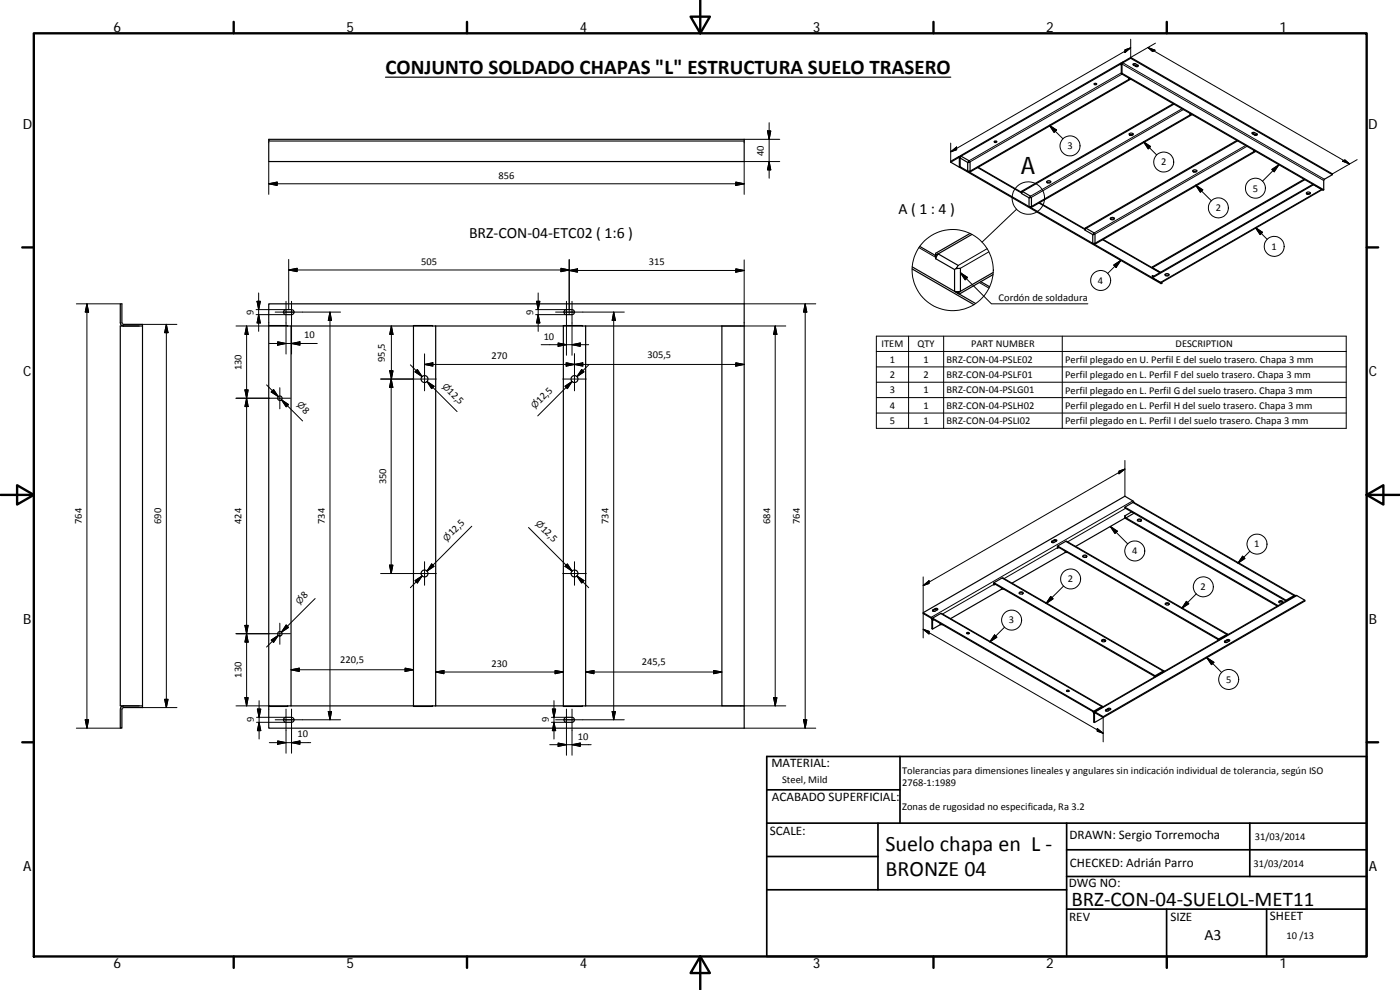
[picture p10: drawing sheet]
<svg xmlns="http://www.w3.org/2000/svg" width="420mm" height="297mm" viewBox="0 0 420 297" stroke-linecap="round" stroke-linejoin="round" font-family="sans-serif">
<g fill="none" stroke="#000" stroke-width=".36">
<path d="M336.2 19.3l.3 .1M336.2 19.3l.3 .2M336.2 19.3l.4-.2-.1 .2M336.5 18.8l.1 .1M336.5 19.3l.3-.6 2.5-1.5 60.6 35v.2l-2.6 1.6v2.9M336.5 19.3v2.8M339.3 17.2v.3l60.6 34.9M339.3 17.5l-2.5 1.5-.1 3 60.6 34.9M340.1 19.2l1 .6 .5-.2M340.1 19.2l.6-.1 .9 .5a.43 .43 0 0 1-.3 .4 .43 .43 0 0 1-.4-.1l-.7-.4zM115.7 23.2h169.6M328.4 25.1h.7"/>
<path d="M336.7 22l-.2 .1 60.6 35 .2-.2M338.8 23.4v.4zM338.8 23.4l.3 .2-.3 .2M352.1 31.1l-45.5 26.3v.3l45.7-26.5M357.2 34.1v.4zM357.2 34.1l.4 .2-.4 .2M375.8 39.8l.9 .6 .6-.1M375.8 39.8l.6-.1 .8 .5a.37 .37 0 0 1-.1 .5 .37 .37 0 0 1-.5-.1l-.8-.5zM80.7 42.3v6.2h142.6v-6.2M80.7 41.8h142.6v.5h-142.6zM285.3 48.7l2.6-1.5v3zM288 47h.1"/>
<path d="M288.1 47.1l.1 .2M288.2 47.4l2.2 1.3M288.2 47.3v.1M288.2 46.8l48.3-28v.3l-48.3 27.9zM288.2 47.3v2.7l60.5 35M288.2 50l-.3 .2 60.6 34.9 .2-.1M288.2 47.3l-.1-.3h-.4l-2.4 1.4v.3M288.4 46.9l-.2 .5M288.4 46.9l-.3 .2M288.4 46.9l2.4 1.3-.2 .4M290.4 51.4l.4 .2M290.4 51.4h.7"/>
<path d="M290.4 48.7l.7-.1v2.8M290.4 48.7v2.7M290.7 48.5v.1M290.8 51.6l48.3-28 .2 .1-48.3 28zM291.1 51.4l-.3 .2M293.6 50.2l12.9 7.5M298.4 42.5v-.1a.37 .37 0 0 1 .5-.1 .37 .37 0 0 1 .2 .4 .43 .43 0 0 1-.4 .1 .43 .43 0 0 1-.3-.3zM298.4 42.4h.7M306.5 57.7l.1 .4M306.6 58.1l2.2 1.3M306.9 57.5l-.3 .6M306.9 57.5l-.4 .2"/>
<path d="M306.9 57.5l2.4 1.4-.2 .3M308.8 59.4v2.6M309 59.2h.6v2.8M309 59.2l-.2 .2M309.1 59.2h.1M314.1 54.5l.4 .2 .8-.2M314.2 54.4a.6 .6 0 0 1 .6-.2 .6 .6 0 0 1 .5 .6 .62 .62 0 0 1-.7 .2 .62 .62 0 0 1-.4-.6zM338.9 40.1l.1-.1a.51 .51 0 0 1 .7-.1 .51 .51 0 0 1 .2 .7 .59 .59 0 0 1-.6 .1 .59 .59 0 0 1-.4-.6zM338.9 40.2a.79 .79 0 0 0 1.2 0M358 51.2a.84 .84 0 0 0 1.2 0M358 51.2l.1-.1a.56 .56 0 0 1 .7-.2 .56 .56 0 0 1 .3 .6l-.1 .1a.59 .59 0 0 1-.6 .1 .59 .59 0 0 1-.4-.5zM371.2 42.1l-45.5 26.3v.3l45.7-26.4"/>
<path d="M376.3 45.1v.4zM376.3 45.1l.3 .2-.3 .2M391.4 53.8l-45.5 26.3v.2l45.7-26.4M392.1 57.8a.79 .79 0 0 0 1.1 0M392.1 57.8l.2-.1a.47 .47 0 0 1 .7-.1 .47 .47 0 0 1 .1 .6 .58 .58 0 0 1-.6 .1 .58 .58 0 0 1-.4-.5zM393.9 55.4l.1-.1-48.1 27.8M396.6 56.8l-2.4-1.4-48.3 28v-.3M396.8 56.9l-48.2 27.9-2.7-1.4M276 73.9l4.7 2.7M280.8 77.6l5.7 3.3M281.5 76.2l6.1 3.5-.6 .8M281.5 76.2l-.7 1.4"/>
<path d="M281.5 76.2l-.8 .5 .1 .9M291.1 70l-10.3 6v.6l10.9-6.3M308.8 62l.4 .2M308.8 62h.8M309.2 62.2l48.4-27.9 .1 .1-48.3 27.9zM309.6 62l-.4 .2M312 60.8l13.6 7.9M325.6 68.7l.1 .4M325.7 69.1l2.2 1.3M326 68.5l-.3 .6M326 68.5l-.4 .2M326 68.5l2.4 1.4-.3 .4"/>
<path d="M327.9 73l.4 .2M327.9 73h.7M327.9 70.4v2.6M328.1 70.3l.5-.1v2.8M328.1 70.3l-.2 .1M328.2 70.2v.1M328.3 73.2l48.3-27.9 .3 .1-48.4 27.9zM328.6 73l-.3 .2M331.1 71.9l17.2 9.8M333.2 65.5a.87 .87 0 0 0 1.2 0M333.3 65.3a.57 .57 0 0 1 .7-.1 .57 .57 0 0 1 .4 .6 .57 .57 0 0 1-.7 .2 .57 .57 0 0 1-.4-.7zM36.6 97.7v.1"/>
<path d="M37.1 97.8h5.7M37.1 97.8h-1v114h1M37.1 97.8l-.6-.2-.4-.6v-5.8h.5v5.6l.2 .4 6 .1v.5M42.8 97.8v114M80.7 97.8h5.6M80.7 97.8v114h5.6M80.7 97.7v-6.5h142.6v6.6M80.7 97.7l5.6 .1M80.7 97.7v.1M85.3 93.1l.5-.2h1.7a.75 .75 0 0 1 .8 .8 .75 .75 0 0 1-.8 .7h-1.7a.75 .75 0 0 1-.7-.5 .75 .75 0 0 1 .2-.8zM86.3 97.8h1M87.3 97.8v114"/>
<path d="M129.8 97.8h1M129.8 97.8l-5.7-.1v114.1h5.7M129.8 97.8h-42.5M130.8 97.8v114M169.4 93.1l.6-.2h1.7a.75 .75 0 0 1 .7 .8 .75 .75 0 0 1-.7 .7h-1.7a.78 .78 0 0 1-.7-.5 .78 .78 0 0 1 .1-.8zM174.7 97.8l-5.6-.1v114.1h5.6M174.7 97.8h1.1M174.7 97.8h-43.9M175.8 97.8v114M216.7 97.8v114h6.6M223.3 97.8h-47.5M223.3 97.8v114"/>
<path d="M273.7 80.7l18.6 10.7M273.8 80.1l19 11M286.5 87.4l.8 .5M286.5 87.4h1.7M286.5 80.9l.4-.4h1.3v6.9M286.5 80.9v6.5M287.1 80.4l.1 .2M288.2 87.4l-.9 .5M294.3 84.5l2.7 1.5M298 82.4l-10.1 5.8-.6-.3M298.1 81.8l-10.8 6.1M345.9 82.7v.4"/>
<path d="M345.9 82.7l.3 .2M346.2 82.9l-.3 .2M348.7 84.7v.3M349.7 82.3a.84 .84 0 0 0 1.1 0M349.7 82.2a.57 .57 0 0 1 .7-.2 .57 .57 0 0 1 .4 .7h-.2a.52 .52 0 0 1-.6 .1 .52 .52 0 0 1-.3-.6zM337.6 152.2l48.4 27.9v.2M337.6 155.4l-14.8 8.6M337.6 155.2v.2l45.8 26.5M337.6 155.2l46 26.5M337.6 154.8v.4M337.6 154.8l.3 .6M337.6 155.2l.3 .2"/>
<path d="M339.6 153.6l-2 1.2M340.3 154l-2.4 1.4M340.3 150.8l-.3-.5-2.4-1.4-60.5 34.9v.3l2.5 1.5 .1 3 .2 .1M341.4 156.2a.87 .87 0 0 1 1.2 0M341.4 155.9a.54 .54 0 0 1 .7-.2 .54 .54 0 0 1 .3 .6 .55 .55 0 0 1-.7 .2 .55 .55 0 0 1-.3-.6zM298.2 175l.1 .5M298.2 175l.4 .3-.3 .2M298.3 174.8l48.4 28v.2M298.3 175.1l48.4 27.9M298.3 175.1v-.3l2.7-1.4 48.4 27.9M298.3 175h-.1M298.7 175.3l-.4 .2"/>
<path d="M300.6 176.8l-15.3 8.8M300.6 176.4v.4h.7M305.9 178.1a.84 .84 0 0 1 1.2 0M305.9 177.8l.1-.1a.52 .52 0 0 1 .7-.2 .52 .52 0 0 1 .2 .7 .64 .64 0 0 1-1-.4zM315.6 162.5l.8-.5a.37 .37 0 0 1 .5-.1 .37 .37 0 0 1 .1 .4l-.7 .5a.4 .4 0 0 1-.4 0 .4 .4 0 0 1-.3-.3zM317.1 162.3l-.4-.2-1.1 .6M317.3 164l.1 .5M317.3 164l.4 .2-.3 .3M317.4 164v-.2l2.7-1.4 48.4 27.9M317.4 163.8l48.3 27.9v.3M317.4 164l48.3 28M317.4 164h-.1"/>
<path d="M317.7 164.3l-.3 .2M319.6 165.8l-15.9 9.2M319.6 165.4v.4h.8M325 167a.9 .9 0 0 1 1.2 0M325 166.8l.1-.1a.58 .58 0 0 1 .6-.2 .58 .58 0 0 1 .4 .6l-.1 .1a.66 .66 0 0 1-1-.4zM388.2 179v.1M388.3 179h.1M388.3 178.9l-2.3 1.4M388.3 178.9l.1 .1M388.5 178.9h-.2M388.7 178.6l-48.4-27.9-2.7 1.5v.2l48.4 27.9M388.8 178.8l-.3-.2-2.5 1.5"/>
<path d="M277.1 183.8l2.5 1.5 .3 .7M279.8 185.7l.1 .3M279.8 185.7l.4 .2-.3 .2M279.9 185.5l48.3 27.9v.2M279.9 185.7l48.3 27.9M279.9 185.7v-.2l2.7-1.4 48.4 27.9M279.9 186v2.7l2.2-1.2M279.9 186v.1M279.9 185.7h-.1M279.9 183.1l.8-.5a.37 .37 0 0 1 .5-.1 .37 .37 0 0 1 .1 .5l-.7 .4a.42 .42 0 0 1-.5 .1 .42 .42 0 0 1-.2-.4zM280.2 185.9l-.3 .2M281.4 182.9l-.6-.1-.9 .5"/>
<path d="M282.1 187v.5h.7M290.1 189.9l.1-.1a.35 .35 0 0 1 .4-.1 .35 .35 0 0 1 .2 .4h-.6zM290.1 190.1h.7M330.6 192.3a.84 .84 0 0 1 1.2 0M330.7 192a.62 .62 0 0 1 .7-.2 .62 .62 0 0 1 .4 .6 .58 .58 0 0 1-.7 .2 .58 .58 0 0 1-.4-.6zM349.7 181.3a.79 .79 0 0 1 1.2 0M349.7 181.1l.1-.1a.58 .58 0 0 1 .7-.2 .58 .58 0 0 1 .3 .6 .63 .63 0 0 1-.6 .2 .63 .63 0 0 1-.5-.5zM365.8 192l-.3-.2 .1 .3M367.6 192.3l.7-.4a.37 .37 0 0 1 .5-.1 .37 .37 0 0 1 .1 .5l-.7 .4a.37 .37 0 0 1-.5 .1 .37 .37 0 0 1-.1-.5zM368.2 190.6l-2.5 1.4M368.2 190.6h.1M368.3 190.6h-.1"/>
<path d="M368.5 190.4l-.2-.1-2.6 1.4M369 192.2l-.5-.1-1 .6M383.8 180.7l.6-.2 .6 .2M383.9 180.4a.54 .54 0 0 1 .7-.2 .54 .54 0 0 1 .2 .6 .54 .54 0 0 1-.6 .2 .54 .54 0 0 1-.3-.6zM391.6 180.1l-60.5 34.9-2.6-1.4-.3 .3M36.3 212.2l.8-.4h5.7v.5l-6 .1-.2 .4v5.7h-.5v-5.7zM36.6 211.8v.2M37.1 211.8h4.7M80.7 211.8v.2M85.3 215.5l.5-.3h1.7a.75 .75 0 0 1 .8 .8 .75 .75 0 0 1-.8 .7h-1.7a.74 .74 0 0 1-.7-.4 .74 .74 0 0 1 .2-.8zM86.3 211.8v.2h-5.6M86.3 211.8h1"/>
<path d="M87.3 211.8h36.8v.2h5.7v-.2M129.8 211.8h1M130.8 211.8h38.3v.2h5.6v-.2M169.4 215.5l.6-.3h1.7a.75 .75 0 0 1 .7 .8 .75 .75 0 0 1-.7 .7h-1.7a.77 .77 0 0 1-.7-.4 .77 .77 0 0 1 .1-.8zM174.7 211.8h1.1M175.8 211.8h40.9M223.3 211.8v6.7h-142.6v-6.5M320.1 207.4h.7M320.1 207.2a.34 .34 0 0 1 .5-.2 .34 .34 0 0 1 .1 .4 .35 .35 0 0 1-.4 .1 .35 .35 0 0 1-.2-.3zM328.2 213.9l.1-.2-.3-.2 .2 .5M328.2 213.9v2.8l.3 .1M328.4 213.6l60.5-35 2.7 1.5v.2l-60.5 35v-.3"/>
<path d="M328.5 213.9l2.6 1.4-2.6 1.5zM330.7 212.3l-2.5 1.3M330.7 212.3h.1M330.8 212.2l-.1 .1M331 212.1l-.3-.1-2.5 1.4M331.8 213l.8-.4a.37 .37 0 0 1 .5-.2 .37 .37 0 0 1 .1 .5l-.7 .4a.41 .41 0 0 1-.4 .2 .41 .41 0 0 1-.3-.5zM333.3 212.9l-.6-.1-.9 .5M346.7 203l-.3-.2 .2 .3M349.1 201.6l-2.4 1.4M349.1 201.6h.1M349.2 201.6h-.1M349.5 201.4h-.4l-2.4 1.4"/>
<circle cx="328.8" cy="25.2" r=".34"/>
<circle cx="84" cy="119.5" r=".67"/>
<circle cx="127.4" cy="113.7" r="1.04"/>
<circle cx="172.4" cy="113.7" r="1.04"/>
<circle cx="127.4" cy="172.1" r="1.04"/>
<circle cx="172.4" cy="172.1" r="1.04"/>
<circle cx="84" cy="190.1" r=".67"/>
</g>
<g fill="none" stroke="#000" stroke-width=".3">
<path d="M336.5 19.3l.2-.1 60.6 35M337 18.6v.2l60.5 35M337.6 15l1.7-.6-1.7 1.4zM339.3 11.8v5.4l7.5-4.2M339.3 14.4l-54 31.2M340.2 19.3v.2M340.9 19.7v.2M344.5 14.2l60.5 35M344.5 14.2l2.1 .9-.7 .4zM230.3 39.3h1l-.5 2.5zM230.8 36.8v16.7M314.9 37.6l4.1 4.1"/>
<path d="M314.9 37.6l2.2 1.4-.8 .7zM336.5 21.9l-45.7 26.3M336.7 22.2l-45.6 26.4M354.7 32.6l-45.4 26.3M355.1 32.9l-45.5 26.3M375.9 39.9v.3M80.7 55.1l2.5-.5v1zM80.7 55.1h142.6M80.7 48.5v9.8M220.8 54.6l2.5 .5-2.5 .5zM223.3 41.8h10.7M230.8 48.5l.5 2.5h-1z"/>
<path d="M234 48.5h-10.7v9.8M285.3 45.6l1.8-1.5v.8zM285.3 42.9v5.5M287.7 47l.2 .4 .3-.1M293.4 50.3l13.2 7.6M343.2 42.6l2.1 1.4-.7 .7zM343.2 42.6l3.9 3.9M358.8 55.6l4.7 4.6M358.8 55.6l2.2 1.4-.8 .7zM373.8 43.7l-45.4 26.2M374.2 43.9l-45.6 26.3M376.6 40.3v.3"/>
<path d="M381.7 50.8l2.1-1.4-1.4 2.1zM383.8 49.4l-4.9 5M396.6 56.8l-48.3 27.9M402.9 48.4l.7-.4 1.4 1.2zM407.3 47.9l-7.4 4.3M86.6 77.8v15.1M170.8 77.8v15.7M223.3 78v13.2h21.5M275.8 74.3l5 2.9M296.3 74.6l-8.7 5.1M296.8 75.6l-8.6 4.9M305.1 62.8l-10.4 9.8"/>
<path d="M311.8 60.9l13.9 8M330.9 71.9l17.2 9.9M334.2 79.5l2.2-1.4-1.4 2.1zM336.4 78.1l-4 3.9M376.8 68.3l2.1 1.4-.7 .7zM376.8 68.3l3.5 3.5M22.9 91.2h13.2M26.1 91.2v127.3M26.1 91.2l.5 2.4h-1zM42.8 97.3h10.3M49.9 97.3v115M49.9 97.3l.5 2.5h-1z"/>
<path d="M70.8 97.8h9.9M74 97.8v114M74 97.8l.5 2.5h-1zM76.9 92.9h8.8M76.9 94.4h8.8M77.1 90.4h1l-.5 2.5zM77.6 87.9v11.5M77.6 94.4l.5 2.5h-1zM82.6 93.6h19.6M85.8 90.4v15.8M86.6 81l2.6-.5v1zM86.6 81h84.2"/>
<path d="M87.5 90.4v15.8M99 93.6v122.4M99 93.6l.5 2.6h-1zM117.5 97.8l.5 2.5h-1zM117.5 97.8v15.9M160.7 92.9h9.2M160.7 94.4h9.2M161 90.4h1l-.5 2.5zM161.5 87.9v11.5M161.5 94.4l.5 2.5h-1zM166.7 93.6h20.7M168.3 80.5l2.5 .5-2.5 .5z"/>
<path d="M170 90.4v16.2M170.8 81.2l2.5-.5v1zM170.8 81.2h52.5M170.8 93.7v.7M171.7 90.4v16.2M184.2 93.6v122.4M184.2 93.6l.5 2.6h-1zM216.7 97.8h19.1M220.8 80.7l2.5 .5-2.5 .5zM232.7 97.8v114M232.7 97.8l.5 2.5h-1zM241.6 91.2v127.3"/>
<path d="M241.6 91.2l.5 2.4h-1zM288.2 81.8l2.2 1.4-.7 .8zM288.2 81.8l9.3 9.4h29M293.9 84.8l2.9 1.7M70.8 119.5h16.4M73.5 117h1l-.5 2.5zM74 119.5l.5 2.5h-1zM80 115.5l3.5 3.5M80.8 103.1h14.4M82.1 116.9l1.4 2.1-2.1-1.4zM83.3 102.6l2.5 .5-2.5 .5zM84 116.3v6.4"/>
<path d="M84.5 120l2.1 1.4-.7 .7zM87.5 103.1l2.5-.5v1zM117 111.3h1l-.5 2.4zM117.4 113.7v58.4M117.4 113.7l.5 2.5h-1zM123.2 109.5l3.5 3.5M125.3 110.9l1.4 2.1-2.1-1.4zM127.4 109.3l2.5-.5v1.1zM127.4 109.3h95.9M127.4 106.2v11.1M128.2 114.5l2.1 1.4-.8 .7zM129.9 116.2l-1.7-1.7 9 9"/>
<path d="M130.9 113.7h-16.7M162.4 103.4h14.3M167.5 102.9l2.5 .5-2.5 .5zM168.9 113.7h7.1M169.6 115.9l2.1-1.4-1.4 2.1zM169.9 108.8l2.5 .5-2.5 .6zM169.9 116.2l1.8-1.7-10.3 10.3M171.7 103.4l2.4-.5v1zM172.4 106.2v11.1M172.4 109.3l2.5-.4v1zM174.6 110.9l.7 .7-2.2 1.4zM176.7 109.5l-3.6 3.5"/>
<path d="M220.8 108.9l2.5 .4-2.5 .6zM263 100.9h141v27.6h-141zM263 105.5h141M263 110.1h141M263 114.7h141M263 119.3h141M272.7 100.9v27.6M283.2 100.9v27.6M318.8 100.9v27.6M86.2 121.7l-1.7-1.7 6.3 6.3M263 123.9h141M337.6 138.2v10.7"/>
<path d="M141.6 157.9l-13.4 13.4 1.7-1.7M158.6 158.3l13.1 13-1.8-1.7M333.2 157.9l2.1 1.5-.7 .7zM333.2 157.9l5.2 5.3M335.8 141.4l1.8-.7-1.8 1.5zM337.6 140.7l-60.5 35M337.8 152.5l-17.4 10.1M340 150.8l48.3 27.9 .1 .3M340 150.3l-60.5 34.9v.3M94.6 179.6l-10.1 10.1 1.7-1.8M116.9 169.6h1l-.5 2.5zM124.6 174.2l2.1-1.4-1.4 2.1z"/>
<path d="M126.7 172.8l-3.5 3.5M127.4 168.5v7.1M129.5 169.2l.8 .7-2.1 1.4zM130.9 172.1h-16.7M168.9 172.1h7.1M170.3 169.2l1.4 2.1-2.1-1.4zM172.4 168.5v7.1M173.1 172.8l3.6 3.5M173.1 172.8l2.2 1.4-.7 .7zM277.1 173.1v10.7M277.1 175.7l1.7-1.5v.9zM298.3 175.3l-15.4 8.9"/>
<path d="M300.7 173.4l48.4 28v.2M315.3 179l.7 .7-2.1 1.4zM315.7 162.4v.2M316.4 162v.2M317.4 164.3l-16.1 9.3M319.2 175.8l-5.3 5.3M319.8 162.4l48.4 28v.2M359 178.2l-4.3 4.3M372.9 166.9l.7 .7-2.1 1.4zM375.1 165.4l-3.6 3.6M389.2 178.7l-60.5 34.9-.2 .4-.3-.1M70.8 190.1h16.4"/>
<path d="M73.5 187.6h1l-.5 2.5zM74 190.1l.5 2.6h-1zM81.4 192l2.1-1.4-1.4 2.1zM83.5 190.6l-3.5 3.5M84 187v6.3M85.9 187.5l.7 .8-2.1 1.4zM277.1 188.8l1.7 .6v.8zM277.1 188.8l54 31.2M277.1 184.1v7.3M279.7 185.8l.2 .2M280 183v.3M280.7 182.6v.2"/>
<path d="M282.3 184.1l48.4 27.9v.3M298.5 190.5l.7 .7-2.2 1.4zM301.5 188.2l-4.5 4.4M356.1 180.4l.7 .7-2.1 1.4zM362.2 197.3l4.4 4.5M362.2 197.3l2.1 1.4-.7 .7zM367.6 192.3v.3M368.3 191.9v.3M386 180.3v.1M386.4 180.1h.1M22.9 218.5h13.2M25.6 216h1l-.5 2.5z"/>
<path d="M42.8 212.3h10.3M49.4 209.8h1l-.5 2.5zM70.8 211.8h9.9M73.5 209.3h1l-.5 2.5zM77 215.2h8.7M77 216.7h8.7M77.2 212.7h1.1l-.5 2.5zM77.8 210.2v11.5M77.8 216.7l.5 2.5h-1.1zM82.6 216h19.6M85.8 212.7v13.3M87.3 201l2.5-.5v1z"/>
<path d="M87.3 201h36.8M87.5 212.7v13.3M98.5 213.5h1l-.5 2.5zM121.6 200.5l2.5 .5-2.5 .5zM130.8 201.6l2.4-.4v.9zM130.8 201.6h38.3M165.5 215.2h4.4M165.5 216.7h4.4M165.8 212.7h1l-.5 2.5zM166.3 210.2v11.5M166.3 216.7l.5 2.5h-1zM166.6 201.2l2.5 .4-2.5 .5z"/>
<path d="M166.7 216h20.7M170 212.7v13.9M171.7 212.7v13.9M175.8 201.6l2.5-.4v.9zM175.8 201.6h40.9M183.7 213.5h1l-.5 2.5zM214.2 201.2l2.5 .4-2.5 .5zM216.7 211.8h19.1M223.3 218.5h21.5M232.2 209.3h1l-.5 2.5zM241.1 216h1l-.5 2.5zM329.3 218.6l1.8 1.4-1.8-.6z"/>
<path d="M331.1 215.3v7.3M331.9 213v.2M332.6 212.6v.2M80.8 222.8h12.4M83.3 222.3l2.5 .5-2.5 .5zM87.5 222.8l2.5-.5v1zM165 223.4h12.4M167.5 222.9l2.5 .5-2.5 .5zM171.7 223.4l2.4-.5v1z"/>
<circle cx="308.6" cy="59.4" r="4.9"/>
<circle cx="321.1" cy="43.8" r="3"/>
<circle cx="349.3" cy="48.6" r="2.99"/>
<circle cx="376.8" cy="56.5" r="3"/>
<circle cx="365.6" cy="62.4" r="3"/>
<circle cx="382.4" cy="73.9" r="3"/>
<circle cx="285.9" cy="81" r="12.2"/>
<circle cx="330.3" cy="84.2" r="3"/>
<circle cx="321.3" cy="173.7" r="3"/>
<circle cx="340.6" cy="165.3" r="3"/>
<circle cx="361.1" cy="176.1" r="2.99"/>
<circle cx="377.2" cy="163.3" r="3"/>
<circle cx="303.6" cy="186.1" r="3"/>
<circle cx="368.8" cy="203.9" r="3"/>
</g>
<g fill="#000">
<circle cx="290.7" cy="48.5" r=".18"/>
<circle cx="309.1" cy="59.2" r=".18"/>
<circle cx="328.2" cy="70.2" r=".18"/>
<circle cx="287.1" cy="80.4" r=".18"/>
</g>
<g fill="none" stroke="#000" stroke-width=".71">
<path d="M10.1 10h400.1v277h-400.1zM70.1 6.6v3.4M140.2 6.6v3.4M207.3 5h5.8l-2.9 5zM210.2 0v10M280.2 6.6v3.4M350.2 6.6v3.4M6.7 74.2h3.4M410.2 74.2h3.4M.2 148.5h9.9M5.1 145.6l5 2.9-5 2.9zM410.2 148.5l5-2.9v5.8z"/>
<path d="M410.2 148.5h9.9M6.7 222.7h3.4M410.2 222.7h3.4M70.1 287v3.4M140.2 287v3.4M210.2 287l2.9 5h-5.8zM210.2 287v10M280.2 287v3.4M350.2 287v3.4"/>
</g>
<g fill="none" stroke="#000" stroke-width=".51">
<path d="M230.1 237h40M270.1 227v20M410.2 227h-180.1v60h180v-60M230.1 257h33.4M230.1 247h180M263.5 247v20M320.1 255h90M320.1 247v40M375.1 247v16M230.1 267h90M320.1 272.8h90M320.1 263h90"/>
<path d="M350.1 272.8v14.2M380.1 272.8v14.2"/>
</g>
<g fill="#000" stroke="#000" stroke-width=".3">
<path d="M337.6 15l1.7-.6-1.7 1.4zM344.5 14.2l2.1 .9-.7 .4zM230.3 39.3h1l-.5 2.5zM314.9 37.6l2.2 1.4-.8 .7zM80.7 55.1l2.5-.5v1zM220.8 54.6l2.5 .5-2.5 .5zM230.8 48.5l.5 2.5h-1zM285.3 45.6l1.8-1.5v.8zM343.2 42.6l2.1 1.4-.7 .7zM358.8 55.6l2.2 1.4-.8 .7zM381.7 50.8l2.1-1.4-1.4 2.1zM402.9 48.4l.7-.4 1.4 1.2z"/>
<path d="M376.8 68.3l2.1 1.4-.7 .7zM26.1 91.2l.5 2.4h-1zM49.9 97.3l.5 2.5h-1zM77.1 90.4h1l-.5 2.5zM77.6 94.4l.5 2.5h-1zM86.6 81l2.6-.5v1zM99 93.6l.5 2.6h-1zM161 90.4h1l-.5 2.5zM161.5 94.4l.5 2.5h-1zM168.3 80.5l2.5 .5-2.5 .5zM170.8 81.2l2.5-.5v1zM184.2 93.6l.5 2.6h-1z"/>
<path d="M220.8 80.7l2.5 .5-2.5 .5zM241.6 91.2l.5 2.4h-1zM288.2 81.8l2.2 1.4-.7 .8zM334.2 79.5l2.2-1.4-1.4 2.1zM73.5 117h1l-.5 2.5zM74 97.8l.5 2.5h-1zM82.1 116.9l1.4 2.1-2.1-1.4zM83.3 102.6l2.5 .5-2.5 .5zM87.5 103.1l2.5-.5v1zM117 111.3h1l-.5 2.4zM117.4 113.7l.5 2.5h-1zM117.5 97.8l.5 2.5h-1z"/>
<path d="M125.3 110.9l1.4 2.1-2.1-1.4zM127.4 109.3l2.5-.5v1.1zM128.2 114.5l2.1 1.4-.8 .7zM167.5 102.9l2.5 .5-2.5 .5zM169.9 108.8l2.5 .5-2.5 .6zM169.6 115.9l2.1-1.4-1.4 2.1zM171.7 103.4l2.4-.5v1zM174.6 110.9l.7 .7-2.2 1.4zM172.4 109.3l2.5-.4v1zM220.8 108.9l2.5 .4-2.5 .6zM232.7 97.8l.5 2.5h-1zM74 119.5l.5 2.5h-1z"/>
<path d="M84.5 120l2.1 1.4-.7 .7zM333.2 157.9l2.1 1.5-.7 .7zM335.8 141.4l1.8-.7-1.8 1.5zM116.9 169.6h1l-.5 2.5zM124.6 174.2l2.1-1.4-1.4 2.1zM129.5 169.2l.8 .7-2.1 1.4zM170.3 169.2l1.4 2.1-2.1-1.4zM173.1 172.8l2.2 1.4-.7 .7zM277.1 175.7l1.7-1.5v.9zM315.3 179l.7 .7-2.1 1.4zM372.9 166.9l.7 .7-2.1 1.4zM73.5 187.6h1l-.5 2.5z"/>
<path d="M74 190.1l.5 2.6h-1zM81.4 192l2.1-1.4-1.4 2.1zM85.9 187.5l.7 .8-2.1 1.4zM277.1 188.8l1.7 .6v.8zM298.5 190.5l.7 .7-2.2 1.4zM356.1 180.4l.7 .7-2.1 1.4zM362.2 197.3l2.1 1.4-.7 .7zM25.6 216h1l-.5 2.5zM49.4 209.8h1l-.5 2.5zM73.5 209.3h1l-.5 2.5zM77.2 212.7h1.1l-.5 2.5zM77.8 216.7l.5 2.5h-1.1z"/>
<path d="M87.3 201l2.5-.5v1zM98.5 213.5h1l-.5 2.5zM121.6 200.5l2.5 .5-2.5 .5zM130.8 201.6l2.4-.4v.9zM165.8 212.7h1l-.5 2.5zM166.6 201.2l2.5 .4-2.5 .5zM166.3 216.7l.5 2.5h-1zM175.8 201.6l2.5-.4v.9zM183.7 213.5h1l-.5 2.5zM214.2 201.2l2.5 .4-2.5 .5zM232.2 209.3h1l-.5 2.5zM241.1 216h1l-.5 2.5z"/>
<path d="M329.3 218.6l1.8 1.4-1.8-.6zM83.3 222.3l2.5 .5-2.5 .5zM87.5 222.8l2.5-.5v1zM167.5 222.9l2.5 .5-2.5 .5zM171.7 223.4l2.4-.5v1z"/>
</g>
<text font-size="7.2" x="306.4" y="52.2">A</text>
<g font-size="6.6">
<text x="265.8" y="255.2">Suelo chapa en L ‐</text>
<text x="265.8" y="262.8">BRONZE 04</text>
</g>
<g font-size="6.3">
<text x="115.7" y="22.3">CONJUNTO SOLDADO CHAPAS &quot;L&quot; ESTRUCTURA SUELO TRASERO</text>
<text x="321.5" y="271.9">BRZ‐CON‐04‐SUELOL‐MET11</text>
</g>
<g font-size="4.7">
<text x="269.6" y="64.2">A ( 1 : 4 )</text>
<text x="140.8" y="71.4">BRZ‐CON‐04‐ETC02 ( 1:6 )</text>
<text x="361.5" y="282">A3</text>
</g>
<g font-size="4.2">
<text x="34" y="9.6">6</text>
<text x="104" y="9.6">5</text>
<text x="174" y="9.6">4</text>
<text x="244" y="9.6">3</text>
<text x="314" y="9.6">2</text>
<text x="384" y="9.6">1</text>
<text x="6.8" y="38.7">D</text>
<text x="410.6" y="38.7">D</text>
<text x="7" y="112.9">C</text>
<text x="410.8" y="112.9">C</text>
<text x="7" y="187.1">B</text>
<text x="410.8" y="187.1">B</text>
<text x="7" y="261.3">A</text>
<text x="410.8" y="261.3">A</text>
<text x="34" y="290.4">6</text>
<text x="104" y="290.4">5</text>
<text x="174" y="290.4">4</text>
<text x="244" y="290.4">3</text>
<text x="314" y="290.4">2</text>
<text x="384" y="290.4">1</text>
</g>
<g font-size="3.9">
<text x="231.5" y="230.3">MATERIAL:</text>
<text x="231.6" y="240.4">ACABADO SUPERFICIAL:</text>
<text x="231.1" y="250.6">SCALE:</text>
<text x="321" y="251.9">DRAWN: Sergio Torremocha</text>
<text x="321.1" y="260.3">CHECKED: Adrián Parro</text>
<text x="320.8" y="266.2">DWG NO:</text>
<text x="381.1" y="275.9">SHEET</text>
<text x="320.9" y="276.2">REV</text>
<text x="351.2" y="276.3">SIZE</text>
</g>
<g font-size="3.1">
<text x="229.2" y="46.7" transform="rotate(-90 229.2 46.7)">40</text>
<text x="320.3" y="44.8">3</text>
<text x="149.6" y="53.6">856</text>
<text x="348.4" y="49.6">2</text>
<text x="376" y="57.5">5</text>
<text x="364.8" y="63.4">2</text>
<text x="381.6" y="75">1</text>
<text x="126.4" y="79.4">505</text>
<text x="194.7" y="79.6">315</text>
<text x="329.5" y="85.2">4</text>
<text x="76.1" y="94.5" transform="rotate(-90 76.1 94.5)">9</text>
<text x="160" y="94.5" transform="rotate(-90 160 94.5)">9</text>
<text x="299.7" y="90.2">Cordón de soldadura</text>
<text x="91.3" y="101.5">10</text>
<text x="163.2" y="101.9">10</text>
<text x="147.5" y="107.8">270</text>
<text x="194.3" y="107.4">305,5</text>
<text x="264.6" y="104.2">ITEM</text>
<text x="275.3" y="104.2">QTY</text>
<text x="291.4" y="104.2">PART NUMBER</text>
<text x="352.8" y="104.2">DESCRIPTION</text>
<text x="72.4" y="111.1" transform="rotate(-90 72.4 111.1)">130</text>
<text x="115.5" y="108.6" transform="rotate(-90 115.5 108.6)">95,5</text>
<text x="267" y="108.8">1</text>
<text x="267" y="113.4">2</text>
<text x="277.1" y="108.8">1</text>
<text x="277.1" y="113.4">2</text>
<text x="284.1" y="108.8">BRZ‐CON‐04‐PSLE02</text>
<text x="284.1" y="113.4">BRZ‐CON‐04‐PSLF01</text>
<text x="319.7" y="108.9">Perfil plegado en U. Perfil E del suelo trasero. Chapa 3 mm</text>
<text x="319.7" y="113.5">Perfil plegado en L. Perfil F del suelo trasero. Chapa 3 mm</text>
<text x="134.1" y="117.6" transform="rotate(45 134.1 117.6)">12,5</text>
<text x="267" y="118">3</text>
<text x="277.1" y="118">1</text>
<text x="284.1" y="118">BRZ‐CON‐04‐PSLG01</text>
<text x="319.7" y="118.1">Perfil plegado en L. Perfil G del suelo trasero. Chapa 3 mm</text>
<text x="90.6" y="123.2" transform="rotate(45 90.6 123.2)">8</text>
<text x="162.1" y="121.2" transform="rotate(-45 162.1 121.2)">12,5</text>
<text x="267" y="122.6">4</text>
<text x="277.1" y="122.6">1</text>
<text x="284.1" y="122.6">BRZ‐CON‐04‐PSLH02</text>
<text x="319.7" y="122.7">Perfil plegado en L. Perfil H del suelo trasero. Chapa 3 mm</text>
<text x="267" y="127.2">5</text>
<text x="277.1" y="127.2">1</text>
<text x="284.1" y="127.3">BRZ‐CON‐04‐PSLI02</text>
<text x="319.7" y="127.3">Perfil plegado en L. Perfil I del suelo trasero. Chapa 3 mm</text>
<text x="115.9" y="145.3" transform="rotate(-90 115.9 145.3)">350</text>
<text x="24.5" y="157.2" transform="rotate(-90 24.5 157.2)">764</text>
<text x="48.4" y="157.2" transform="rotate(-90 48.4 157.2)">690</text>
<text x="72.5" y="157.2" transform="rotate(-90 72.5 157.2)">424</text>
<text x="97.5" y="157.2" transform="rotate(-90 97.5 157.2)">734</text>
<text x="135.7" y="160.9" transform="rotate(-45 135.7 160.9)">12,5</text>
<text x="162.2" y="158.9" transform="rotate(45 162.2 158.9)">12,5</text>
<text x="182.7" y="157.2" transform="rotate(-90 182.7 157.2)">734</text>
<text x="231.1" y="157.2" transform="rotate(-90 231.1 157.2)">684</text>
<text x="240.1" y="157.2" transform="rotate(-90 240.1 157.2)">764</text>
<text x="339.8" y="166.3">4</text>
<text x="376.4" y="164.3">1</text>
<text x="91.5" y="179.8" transform="rotate(-45 91.5 179.8)">8</text>
<text x="320.5" y="174.7">2</text>
<text x="360.3" y="177.1">2</text>
<text x="302.8" y="187.1">3</text>
<text x="72.4" y="203.4" transform="rotate(-90 72.4 203.4)">130</text>
<text x="102.1" y="199">220,5</text>
<text x="147.5" y="200.1">230</text>
<text x="192.6" y="199.7">245,5</text>
<text x="367.9" y="204.9">5</text>
<text x="76.2" y="216.7" transform="rotate(-90 76.2 216.7)">9</text>
<text x="89.3" y="221.3">10</text>
<text x="164.7" y="216.7" transform="rotate(-90 164.7 216.7)">9</text>
<text x="173.4" y="221.9">10</text>
<text x="270.7" y="232.2">Tolerancias para dimensiones lineales y angulares sin indicación individual de tolerancia, según ISO</text>
<text x="234.7" y="234.9">Steel, Mild</text>
<text x="270.7" y="235.8">2768‐1:1989</text>
<text x="270.7" y="243">Zonas de rugosidad no especificada, Ra 3.2</text>
<text x="376.6" y="252">31/03/2014</text>
<text x="376.2" y="260.1">31/03/2014</text>
<text x="386" y="281.6">10 /13</text>
</g>
<g font-size="2.6">
<text x="132.6" y="116" transform="rotate(45 132.6 116)">⌀</text>
<text x="89" y="121.6" transform="rotate(45 89 121.6)">⌀</text>
<text x="160.5" y="122.8" transform="rotate(-45 160.5 122.8)">⌀</text>
<text x="160.6" y="157.4" transform="rotate(45 160.6 157.4)">⌀</text>
<text x="134.1" y="162.5" transform="rotate(-45 134.1 162.5)">⌀</text>
<text x="89.9" y="181.4" transform="rotate(-45 89.9 181.4)">⌀</text>
</g>
</svg>
